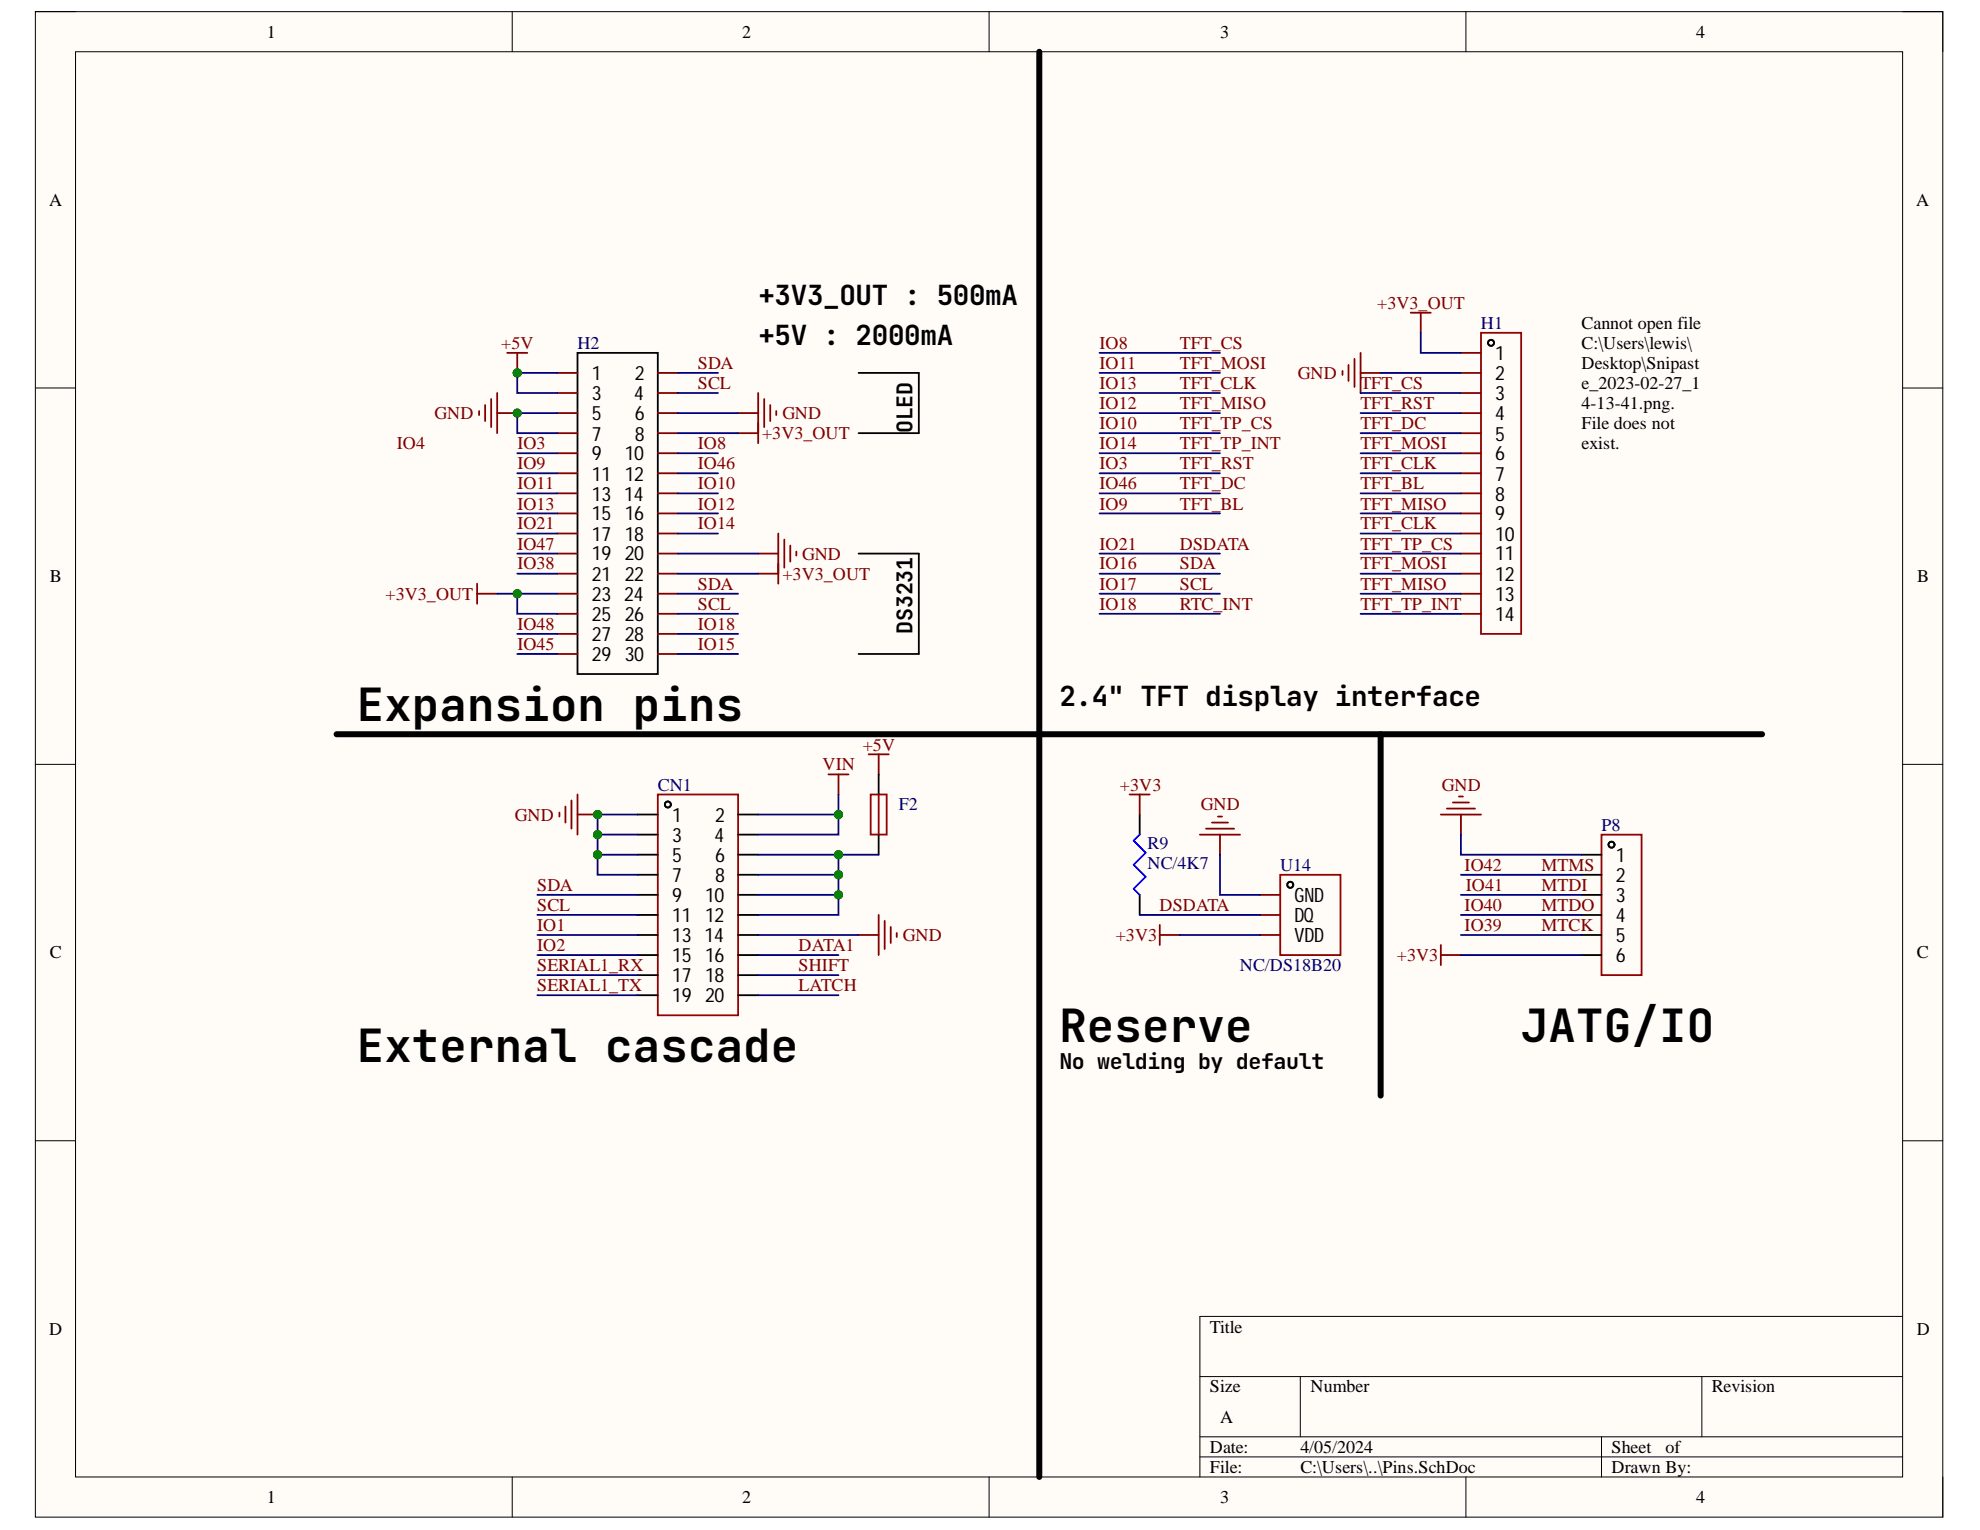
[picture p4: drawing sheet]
<svg xmlns="http://www.w3.org/2000/svg" width="279mm" height="216mm" viewBox="0 0 279 216" stroke-linecap="round" stroke-linejoin="round" font-family="sans-serif">
<path d="M5 1.6h269.1v212.5h-269.1z" fill-rule="evenodd" fill="#fffcf8"/>
<path d="M5 1.6h269.1v212.5h-269.1z" fill="none" stroke="#000" stroke-width=".14"/>
<path d="M10.7 7.3h257.8v201.1h-257.8z" fill-rule="evenodd" fill="#fffcf8"/>
<g fill="none" stroke="#000" stroke-width=".14">
<path d="M5 1.6h5.7M10.7 7.3h257.8v201.1h-257.8zM72.3 1.6v5.7M139.6 1.6v5.7M206.9 1.6v5.7M268.5 1.6h5.6v5.7M5 54.7h5.7M268.5 54.8h5.6M5 107.9h5.7M268.5 107.9h5.6M5 161h5.7M268.5 161h5.6"/>
<path d="M169.3 194.3h99.2M183.5 194.3v8.5M240.1 194.3v8.5M268.5 185.8h-99.2v22.6M72.3 208.4v5.7M139.6 208.4v5.7M169.3 202.8h99.2M169.3 205.6h99.2M206.9 208.4v5.7M226 202.8v5.6M274.1 208.4v5.7"/>
</g>
<path d="M92.8 112.1h11.4v31.2h-11.4z" fill="none" stroke="#980000" stroke-width=".25"/>
<g fill="none" stroke="#000" stroke-width=".25">
<path d="M90 114.9h2.8M90 117.8h2.8M104.2 114.9h2.8M104.2 117.8h2.8M90 137.6h2.8M90 120.6h2.8M90 134.8h2.8M90 123.4h2.8M90 131.9h2.8M90 126.3h2.8M90 129.1h2.8M104.2 137.6h2.8"/>
<path d="M104.2 120.6h2.8M104.2 134.8h2.8M104.2 123.4h2.8M104.2 131.9h2.8M104.2 126.3h2.8M104.2 129.1h2.8M90 140.4h2.8M104.2 140.4h2.8"/>
<circle cx="94.2" cy="113.5" r=".42"/>
</g>
<path d="M78.9 114.7v.5M79.8 113.8v2.3M80.6 113v3.9M81.5 112.1v5.7M81.5 114.9h2.8M116.9 109.3h2.8M118.3 109.3v2.8" fill="none" stroke="#800000" stroke-width=".25"/>
<circle cx="84.3" cy="114.9" r=".57" fill="#007f00"/>
<circle cx="84.3" cy="114.9" r=".57" fill="none" stroke="#007f00" stroke-width=".14"/>
<g fill="none" stroke="#800000" stroke-width=".25">
<path d="M71.6 49.8h2.8M73 49.8v2.8M104.2 58.3h2.8M107 55.5v7M107.8 56.3v4M108.7 57.2v2.2M109.5 58v.6M104.2 61.1h2.8M122.6 106.4h2.8M124 106.4v2.9M203.3 114.9h5.7M204.2 114.1h3.9"/>
<path d="M205 113.2h2.3M205.9 112.4h.5M206.2 114.9v2.9M203.3 133.4v2.8M203.3 134.8h2.9"/>
</g>
<path d="M122.9 112.1h2.2v5.7h-2.2zM124 112.1v5.7M226 117.8h5.6v19.8h-5.6z" fill="none" stroke="#980000" stroke-width=".25"/>
<g fill="none" stroke="#000" stroke-width=".25">
<path d="M81.5 49.8h11.3v45.3h-11.3zM124 109.3v2.8M124 117.8v2.8M223.2 120.6h2.8M223.2 123.4h2.8M223.2 126.3h2.8M223.2 129.1h2.8M223.2 131.9h2.8M223.2 134.8h2.8"/>
<circle cx="227.4" cy="119.2" r=".43"/>
</g>
<g fill="none" stroke="#800" stroke-width=".25">
<path d="M78.7 52.6h2.8M78.7 55.5h2.8M78.7 58.3h2.8M92.8 52.6h2.9M92.8 55.5h2.9M92.8 58.3h2.9M78.7 61.1h2.8M78.7 64h2.8M78.7 66.8h2.8M78.7 69.6h2.8M78.7 72.5h2.8M78.7 75.3h2.8"/>
<path d="M78.7 78.1h2.8M92.8 61.1h2.9M92.8 64h2.9M92.8 66.8h2.9M92.8 69.6h2.9M92.8 72.5h2.9M92.8 75.3h2.9M92.8 78.1h2.9M78.7 81h2.8M78.7 83.8h2.8M78.7 86.6h2.8M78.7 89.4h2.8"/>
<path d="M78.7 92.3h2.8M92.8 81h2.9M92.8 83.8h2.9M92.8 86.6h2.9M92.8 89.4h2.9M92.8 92.3h2.9"/>
</g>
<circle cx="73" cy="52.6" r=".57" fill="#007f00"/>
<circle cx="73" cy="52.6" r=".57" fill="none" stroke="#007f00" stroke-width=".14"/>
<g fill="none" stroke="#800000" stroke-width=".25">
<path d="M67.6 58v.6M68.5 57.2v2.2M69.3 56.3v4M70.2 55.5v5.6M70.2 58.3h2.8M189.4 52.3v.6M190.3 51.5v2.3M191.1 50.6v4M192 49.8v5.7M192 52.6h2.8M199.1 44.1h2.8M200.5 44.1v2.9"/>
<path d="M107 78.1h2.8M109.8 75.3v7.1M110.7 76.1v4M111.5 77v2.3M112.4 77.8v.6M67.3 82.4v2.8M67.3 83.8h2.9M107 81h2.8"/>
</g>
<path d="M209 47h5.7v42.5h-5.7zM180.7 123.4h8.5v11.4h-8.5z" fill="none" stroke="#980000" stroke-width=".25"/>
<g fill="none" stroke="#800" stroke-width=".25">
<path d="M206.2 49.8h2.8M206.2 52.6h2.8M206.2 55.5h2.8M206.2 58.3h2.8M206.2 61.1h2.8M206.2 64h2.8M206.2 66.8h2.8M206.2 69.6h2.8M206.2 72.5h2.8M206.2 75.3h2.8M206.2 78.1h2.8M206.2 81h2.8"/>
<path d="M206.2 83.8h2.8M206.2 86.6h2.8M177.8 126.3h2.9M177.8 129.1h2.9M177.8 131.9h2.9"/>
</g>
<g fill="none" stroke="#000" stroke-width=".25">
<path d="M160.8 114.9v2.9M160.8 126.3v2.8"/>
<circle cx="210.4" cy="48.4" r=".42"/>
<circle cx="182.1" cy="124.9" r=".43"/>
</g>
<path d="M160.8 117.8l-.8 .8 1.7 1.7-1.7 1.7 1.7 1.7-1.7 1.7 .8 .9" fill="none" stroke="#00f" stroke-width=".25"/>
<circle cx="73" cy="58.3" r=".57" fill="#007f00"/>
<circle cx="73" cy="58.3" r=".57" fill="none" stroke="#007f00" stroke-width=".14"/>
<g fill="none" stroke="#800000" stroke-width=".25">
<path d="M159.4 112.1h2.8M160.8 112.1v2.8M169.3 117.8h5.7M170.2 116.9h3.9M171 116.1h2.3M171.9 115.2h.5M172.2 117.8v2.8M121.2 131.9h2.8M124 129.1v5.7M124.8 130v3.9M125.7 130.8v2.3M126.5 131.7v.5"/>
<path d="M163.7 130.5v2.9M163.7 131.9h2.8"/>
</g>
<path d="M121.2 52.6h8.5v8.5h-8.5M121.2 78.1h8.5v14.2h-8.5" fill="none" stroke="#000" stroke-width=".25"/>
<path d="M146.7 7.3v201.1M47.5 103.6h201.2M194.8 103.6v51" fill="none" stroke="#000" stroke-width=".85"/>
<path d="M90 120.6h-5.7v2.8h5.7" fill="none" stroke="#000080" stroke-width=".25"/>
<circle cx="84.3" cy="120.6" r=".57" fill="#007f00"/>
<circle cx="84.3" cy="120.6" r=".57" fill="none" stroke="#007f00" stroke-width=".14"/>
<path d="M90 114.9h-5.7v2.9h5.7" fill="none" stroke="#000080" stroke-width=".25"/>
<circle cx="84.3" cy="114.9" r=".57" fill="#007f00"/>
<circle cx="84.3" cy="114.9" r=".57" fill="none" stroke="#007f00" stroke-width=".14"/>
<circle cx="84.3" cy="117.8" r=".57" fill="#007f00"/>
<circle cx="84.3" cy="117.8" r=".57" fill="none" stroke="#007f00" stroke-width=".14"/>
<path d="M107 114.9h11.3" fill="none" stroke="#000080" stroke-width=".25"/>
<circle cx="118.3" cy="114.9" r=".57" fill="#007f00"/>
<circle cx="118.3" cy="114.9" r=".57" fill="none" stroke="#007f00" stroke-width=".14"/>
<path d="M75.8 134.8h14.2M75.8 131.9h14.2M107 134.8h11.3M107 137.6h11.3M118.3 120.6v2.8h-11.3M107 140.4h11.3" fill="none" stroke="#000080" stroke-width=".25"/>
<circle cx="118.3" cy="123.4" r=".57" fill="#007f00"/>
<circle cx="118.3" cy="123.4" r=".57" fill="none" stroke="#007f00" stroke-width=".14"/>
<circle cx="118.3" cy="120.6" r=".57" fill="#007f00"/>
<circle cx="118.3" cy="120.6" r=".57" fill="none" stroke="#007f00" stroke-width=".14"/>
<path d="M84.3 117.8v2.8" fill="none" stroke="#000080" stroke-width=".25"/>
<circle cx="84.3" cy="117.8" r=".57" fill="#007f00"/>
<circle cx="84.3" cy="117.8" r=".57" fill="none" stroke="#007f00" stroke-width=".14"/>
<circle cx="84.3" cy="120.6" r=".57" fill="#007f00"/>
<circle cx="84.3" cy="120.6" r=".57" fill="none" stroke="#007f00" stroke-width=".14"/>
<g fill="none" stroke="#000080" stroke-width=".25">
<path d="M73 52.6h5.7M95.7 58.3h8.5M95.7 55.5h5.6M95.7 52.6h5.6M95.7 61.1h8.5M95.7 75.3h5.6M95.7 72.5h5.6M95.7 69.6h5.6M95.7 66.8h5.6M95.7 64h5.6M155.2 81h17M155.2 83.8h17"/>
<path d="M155.2 86.6h17M206.2 117.8v2.8h17M75.8 126.3h14.2M75.8 129.1h14.2M75.8 137.6h14.2M206.2 129.1h17M206.2 123.4h17M206.2 131.9h17M206.2 126.3h17M206.2 134.8h17M75.8 140.4h14.2"/>
</g>
<circle cx="73" cy="52.6" r=".57" fill="#007f00"/>
<circle cx="73" cy="52.6" r=".57" fill="none" stroke="#007f00" stroke-width=".14"/>
<path d="M73 52.6v2.9h5.7" fill="none" stroke="#000080" stroke-width=".25"/>
<circle cx="73" cy="52.6" r=".57" fill="#007f00"/>
<circle cx="73" cy="52.6" r=".57" fill="none" stroke="#007f00" stroke-width=".14"/>
<g fill="none" stroke="#000080" stroke-width=".25">
<path d="M155.2 52.6h17M155.2 55.5h17M155.2 58.3h17M155.2 49.8h17M192 55.5h14.2M192 58.3h14.2M194.8 52.6h11.4M200.5 47v2.8h5.7M73 64h5.7M73 66.8h5.7M73 69.6h5.7M73 72.5h5.7"/>
<path d="M73 75.3h5.7M73 78.1h5.7M95.7 78.1h11.3M155.2 64h17M155.2 66.8h17M155.2 69.6h17M155.2 72.5h17M155.2 78.1h17M155.2 61.1h17M192 64h14.2M192 66.8h14.2M192 69.6h14.2"/>
<path d="M192 72.5h14.2M192 75.3h14.2M192 78.1h14.2M192 61.1h14.2M73 81h5.7M73 89.4h5.7M73 92.3h5.7M95.7 81h11.3M95.7 83.8h8.5M95.7 86.6h8.5M95.7 89.4h8.5M95.7 92.3h8.5"/>
<path d="M192 81h14.2M192 83.8h14.2M192 86.6h14.2M118.3 112.1v5.7h-11.3M160.8 129.1h17M166.5 131.9h11.3M172.2 120.6v5.7h5.6"/>
</g>
<circle cx="118.3" cy="114.9" r=".57" fill="#007f00"/>
<circle cx="118.3" cy="114.9" r=".57" fill="none" stroke="#007f00" stroke-width=".14"/>
<path d="M107 120.6h17" fill="none" stroke="#000080" stroke-width=".25"/>
<circle cx="118.3" cy="120.6" r=".57" fill="#007f00"/>
<circle cx="118.3" cy="120.6" r=".57" fill="none" stroke="#007f00" stroke-width=".14"/>
<path d="M70.2 83.8h2.8" fill="none" stroke="#000080" stroke-width=".25"/>
<circle cx="73" cy="83.8" r=".57" fill="#007f00"/>
<circle cx="73" cy="83.8" r=".57" fill="none" stroke="#007f00" stroke-width=".14"/>
<path d="M118.3 123.4v2.9h-11.3" fill="none" stroke="#000080" stroke-width=".25"/>
<circle cx="118.3" cy="123.4" r=".57" fill="#007f00"/>
<circle cx="118.3" cy="123.4" r=".57" fill="none" stroke="#007f00" stroke-width=".14"/>
<circle cx="118.3" cy="126.3" r=".57" fill="#007f00"/>
<circle cx="118.3" cy="126.3" r=".57" fill="none" stroke="#007f00" stroke-width=".14"/>
<path d="M118.3 126.3v2.8h-11.3" fill="none" stroke="#000080" stroke-width=".25"/>
<circle cx="118.3" cy="126.3" r=".57" fill="#007f00"/>
<circle cx="118.3" cy="126.3" r=".57" fill="none" stroke="#007f00" stroke-width=".14"/>
<path d="M78.7 83.8h-5.7v2.8h5.7M107 131.9h14.2" fill="none" stroke="#000080" stroke-width=".25"/>
<circle cx="73" cy="83.8" r=".57" fill="#007f00"/>
<circle cx="73" cy="83.8" r=".57" fill="none" stroke="#007f00" stroke-width=".14"/>
<path d="M78.7 58.3h-5.7v2.8h5.7" fill="none" stroke="#000080" stroke-width=".25"/>
<circle cx="73" cy="58.3" r=".57" fill="#007f00"/>
<circle cx="73" cy="58.3" r=".57" fill="none" stroke="#007f00" stroke-width=".14"/>
<g font-size="6.4">
<text x="50.3" y="101.7">Expansion pins</text>
<text x="50.3" y="149.8">External cascade</text>
<text x="149.5" y="147">Reserve</text>
<text x="214.6" y="147">JATG/IO</text>
</g>
<g font-size="3.9">
<text x="107" y="43">+3V3_OUT : 500mA</text>
<text x="107" y="48.6">+5V : 2000mA</text>
<text x="149.5" y="99.6">2.4&quot; TFT display interface</text>
</g>
<g font-size="3">
<text x="128.8" y="61.2" transform="rotate(-90 128.8 61.2)">OLED</text>
<text x="128.8" y="89.4" transform="rotate(-90 128.8 89.4)">DS3231</text>
<text x="149.5" y="150.9">No welding by default</text>
</g>
<g font-size="2.8">
<text x="83.5" y="53.6">1</text>
<text x="89.6" y="53.6">2</text>
<text x="211" y="50.8">1</text>
<text x="211" y="53.6">2</text>
<text x="83.5" y="56.5">3</text>
<text x="83.5" y="59.3">5</text>
<text x="89.5" y="56.5">4</text>
<text x="89.6" y="59.3">6</text>
<text x="211" y="56.5">3</text>
<text x="211" y="59.3">4</text>
<text x="83.5" y="62.2">7</text>
<text x="83.5" y="65">9</text>
<text x="88.2" y="65">10</text>
<text x="89.6" y="62.2">8</text>
<text x="211" y="62.2">5</text>
<text x="211" y="65">6</text>
<text x="83.5" y="67.8">11</text>
<text x="83.5" y="70.6">13</text>
<text x="88.1" y="70.6">14</text>
<text x="88.2" y="67.8">12</text>
<text x="211" y="67.8">7</text>
<text x="211" y="70.6">8</text>
<text x="83.5" y="73.4">15</text>
<text x="83.5" y="76.3">17</text>
<text x="88.2" y="73.4">16</text>
<text x="88.2" y="76.3">18</text>
<text x="211" y="73.4">9</text>
<text x="211" y="76.3">10</text>
<text x="83.5" y="79.1">19</text>
<text x="83.5" y="82">21</text>
<text x="88.2" y="79.1">20</text>
<text x="88.2" y="82">22</text>
<text x="211" y="79.1">11</text>
<text x="211" y="82">12</text>
<text x="83.5" y="84.8">23</text>
<text x="83.5" y="87.6">25</text>
<text x="88.1" y="84.8">24</text>
<text x="88.2" y="87.6">26</text>
<text x="211" y="84.8">13</text>
<text x="211" y="87.6">14</text>
<text x="83.5" y="90.4">27</text>
<text x="83.5" y="93.3">29</text>
<text x="88.2" y="90.4">28</text>
<text x="88.2" y="93.3">30</text>
<text x="94.8" y="116">1</text>
<text x="94.8" y="118.8">3</text>
<text x="100.8" y="118.8">4</text>
<text x="100.9" y="116">2</text>
<text x="94.8" y="121.6">5</text>
<text x="94.8" y="124.4">7</text>
<text x="100.9" y="124.4">8</text>
<text x="100.9" y="121.6">6</text>
<text x="228" y="121.6">1</text>
<text x="228" y="124.4">2</text>
<text x="94.8" y="127.3">9</text>
<text x="94.8" y="130.1">11</text>
<text x="99.5" y="130.1">12</text>
<text x="99.5" y="127.3">10</text>
<text x="182.7" y="127.3">GND</text>
<text x="182.7" y="130.1">DQ</text>
<text x="228" y="127.3">3</text>
<text x="228" y="130.1">4</text>
<text x="94.8" y="133">13</text>
<text x="94.8" y="135.8">15</text>
<text x="99.4" y="133">14</text>
<text x="99.5" y="135.8">16</text>
<text x="182.7" y="133">VDD</text>
<text x="228" y="133">5</text>
<text x="228" y="135.8">6</text>
<text x="94.8" y="138.6">17</text>
<text x="94.8" y="141.4">19</text>
<text x="99.5" y="141.4">20</text>
<text x="99.5" y="138.6">18</text>
</g>
<g font-size="2.5">
<text x="37.6" y="5.3">1</text>
<text x="104.7" y="5.3">2</text>
<text x="172.2" y="5.3">3</text>
<text x="239.3" y="5.3">4</text>
<text x="6.9" y="29">A</text>
<text x="270.4" y="29">A</text>
<text x="223.2" y="46.4">Cannot open file</text>
<text x="223.2" y="49.2">C:\Users\lewis\</text>
<text x="223.2" y="52">Desktop\Snipast</text>
<text x="223.2" y="54.9">e_2023-02-27_1</text>
<text x="223.2" y="57.7">4-13-41.png.</text>
<text x="223.2" y="60.6">File does not</text>
<text x="223.2" y="63.4">exist.</text>
<text x="7" y="82.1">B</text>
<text x="270.6" y="82.1">B</text>
<text x="7" y="135.3">C</text>
<text x="270.5" y="135.3">C</text>
<text x="6.9" y="188.4">D</text>
<text x="170.7" y="188">Title</text>
<text x="270.5" y="188.4">D</text>
<text x="170.7" y="196.5">Size</text>
<text x="184.9" y="196.5">Number</text>
<text x="241.5" y="196.5">Revision</text>
<text x="172.2" y="200.8">A</text>
<text x="170.7" y="205">Date:</text>
<text x="170.7" y="207.8">File:</text>
<text x="183.5" y="205">4/05/2024</text>
<text x="183.5" y="207.8">C:\Users\..\Pins.SchDoc</text>
<text x="227.4" y="205">Sheet</text>
<text x="227.4" y="207.8">Drawn By:</text>
<text x="235" y="205">of</text>
<text x="37.6" y="212.1">1</text>
<text x="104.7" y="212.1">2</text>
<text x="172.2" y="212.1">3</text>
<text x="239.3" y="212.1">4</text>
</g>
<g font-size="2.5" fill="#800000">
<text x="194.3" y="43.6">+3V3_OUT</text>
<text x="70.7" y="49.2">+5V</text>
<text x="98.5" y="52">SDA</text>
<text x="155.2" y="49.2">IO8</text>
<text x="155.2" y="52">IO11</text>
<text x="166.5" y="49.2">TFT_CS</text>
<text x="166.5" y="52">TFT_MOSI</text>
<text x="183.2" y="53.5">GND</text>
<text x="61.3" y="59.1">GND</text>
<text x="98.5" y="54.9">SCL</text>
<text x="110.4" y="59.1">GND</text>
<text x="155.2" y="54.9">IO13</text>
<text x="155.2" y="57.7">IO12</text>
<text x="166.5" y="54.9">TFT_CLK</text>
<text x="166.5" y="57.7">TFT_MISO</text>
<text x="192" y="54.9">TFT_CS</text>
<text x="192" y="57.7">TFT_RST</text>
<text x="56" y="63.4">IO4</text>
<text x="73" y="63.4">IO3</text>
<text x="98.5" y="63.4">IO8</text>
<text x="107.5" y="62">+3V3_OUT</text>
<text x="155.2" y="63.4">IO14</text>
<text x="155.2" y="60.6">IO10</text>
<text x="166.5" y="60.6">TFT_TP_CS</text>
<text x="166.5" y="63.4">TFT_TP_INT</text>
<text x="192" y="60.6">TFT_DC</text>
<text x="192" y="63.4">TFT_MOSI</text>
<text x="73" y="69">IO11</text>
<text x="73" y="71.9">IO13</text>
<text x="73" y="66.2">IO9</text>
<text x="98.5" y="69">IO10</text>
<text x="98.5" y="71.9">IO12</text>
<text x="98.5" y="66.2">IO46</text>
<text x="155.2" y="66.2">IO3</text>
<text x="155.2" y="69">IO46</text>
<text x="155.2" y="71.9">IO9</text>
<text x="166.5" y="66.2">TFT_RST</text>
<text x="166.5" y="69">TFT_DC</text>
<text x="166.5" y="71.9">TFT_BL</text>
<text x="192" y="66.2">TFT_CLK</text>
<text x="192" y="69">TFT_BL</text>
<text x="192" y="71.9">TFT_MISO</text>
<text x="73" y="74.7">IO21</text>
<text x="73" y="77.6">IO47</text>
<text x="98.5" y="74.7">IO14</text>
<text x="155.2" y="77.6">IO21</text>
<text x="166.5" y="77.6">DSDATA</text>
<text x="192" y="74.7">TFT_CLK</text>
<text x="192" y="77.6">TFT_TP_CS</text>
<text x="73" y="80.4">IO38</text>
<text x="98.5" y="83.2">SDA</text>
<text x="110.4" y="81.8">+3V3_OUT</text>
<text x="113.2" y="79">GND</text>
<text x="155.2" y="83.2">IO17</text>
<text x="155.2" y="80.4">IO16</text>
<text x="166.5" y="80.4">SDA</text>
<text x="166.5" y="83.2">SCL</text>
<text x="192" y="80.4">TFT_MOSI</text>
<text x="192" y="83.2">TFT_MISO</text>
<text x="54.4" y="84.7">+3V3_OUT</text>
<text x="73" y="88.9">IO48</text>
<text x="98.5" y="86">SCL</text>
<text x="98.5" y="88.9">IO18</text>
<text x="155.2" y="86">IO18</text>
<text x="166.5" y="86">RTC_INT</text>
<text x="192" y="86">TFT_TP_INT</text>
<text x="73" y="91.7">IO45</text>
<text x="98.5" y="91.7">IO15</text>
<text x="121.7" y="105.9">+5V</text>
<text x="116.1" y="108.7">VIN</text>
<text x="158" y="111.6">+3V3</text>
<text x="203.5" y="111.6">GND</text>
<text x="72.7" y="115.8">GND</text>
<text x="169.5" y="114.4">GND</text>
<text x="75.8" y="125.7">SDA</text>
<text x="206.7" y="122.9">IO42</text>
<text x="206.8" y="125.7">IO41</text>
<text x="217.5" y="125.7">MTDI</text>
<text x="217.5" y="122.9">MTMS</text>
<text x="75.8" y="128.6">SCL</text>
<text x="75.8" y="131.4">IO1</text>
<text x="163.6" y="128.6">DSDATA</text>
<text x="206.7" y="128.6">IO40</text>
<text x="206.7" y="131.4">IO39</text>
<text x="217.5" y="131.4">MTCK</text>
<text x="217.5" y="128.6">MTDO</text>
<text x="75.8" y="137">SERIAL1_RX</text>
<text x="75.8" y="134.2">IO2</text>
<text x="112.7" y="137">SHIFT</text>
<text x="112.7" y="134.2">DATA1</text>
<text x="127.4" y="132.8">GND</text>
<text x="157.4" y="132.8">+3V3</text>
<text x="197.1" y="135.6">+3V3</text>
<text x="75.8" y="139.9">SERIAL1_TX</text>
<text x="112.7" y="139.9">LATCH</text>
</g>
<g font-size="2.5" fill="#000080">
<text x="209" y="46.4">H1</text>
<text x="81.5" y="49.2">H2</text>
<text x="92.8" y="111.6">CN1</text>
<text x="126.8" y="114.4">F2</text>
<text x="161.9" y="119.8">R9</text>
<text x="226" y="117.2">P8</text>
<text x="161.9" y="122.6">NC/4K7</text>
<text x="180.6" y="122.9">U14</text>
<text x="175" y="137">NC/DS18B20</text>
</g>
</svg>
